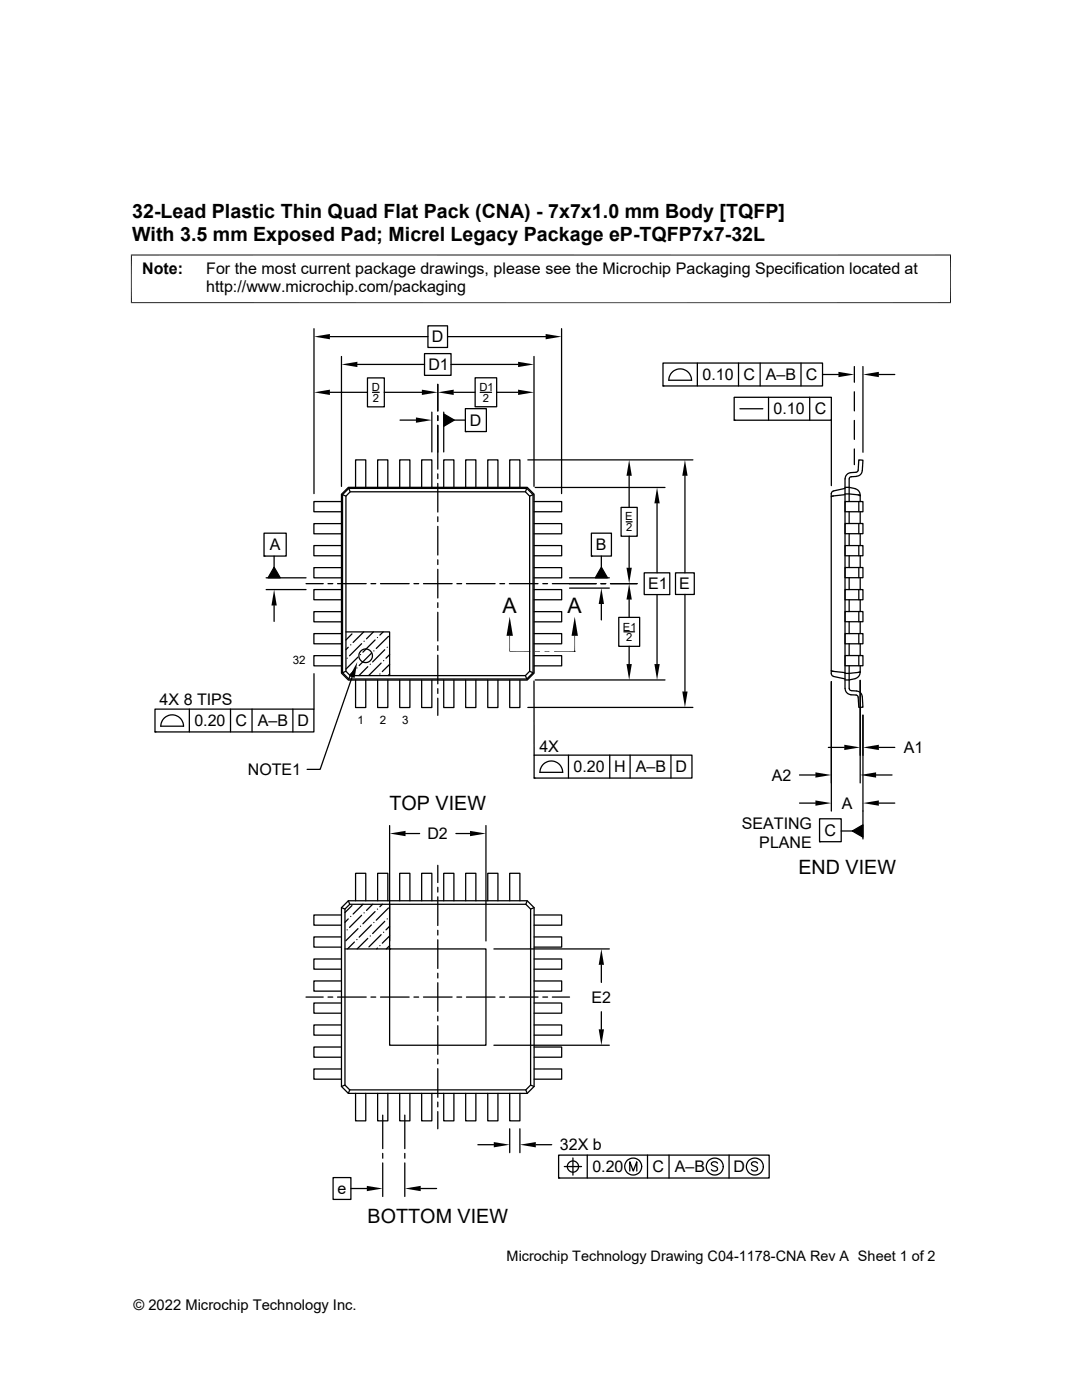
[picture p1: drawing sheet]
<svg xmlns="http://www.w3.org/2000/svg" width="216mm" height="279mm" viewBox="0 0 216 279" stroke-linecap="round" stroke-linejoin="round" font-family="sans-serif">
<g fill="none" stroke="#000" stroke-width=".25">
<path d="M62.7 65.6v32.9M65.8 67.2h19.6M65.8 78.3h7.5M68.1 71.1v26M71.3 72.7h13.4M73.3 75.4h3.4v5.8h-3.4zM74.3 78.3h1.4M76.7 78.3h7.5M84.7 70.6h5.3v4.3h-5.3zM85.4 65h3.9v4.3h-3.9zM87.4 76.7v5.3M89.3 67.2h19.6"/>
<path d="M90 72.7h13.4M90.5 78.3h4.3M94.8 75.4h4.3v5.8h-4.3zM95.8 78.3h2.3M99.1 78.3h4.3M106.6 71.1v26M112.1 65.6v32.9M132.3 72.5h31.8v4.5h-31.8zM132.3 77h.1M138 75.9a2.26 2.26 0 0 0-2.3-2.3 2.26 2.26 0 0 0-2.2 2.3h4.5M139.1 72.5v4.5M146.5 79.3h19.4v4.6h-19.4z"/>
<path d="M147.4 72.5v4.5M151.7 72.5v4.5M153.4 79.3v4.6M159.8 72.5v4.5M161.6 79.3v4.6M164.1 74.7h3.2M170.5 73.2v3.1M170.5 78.2v3.8M172.2 73.2v17.1M175.4 74.7h3.1M68.3 98.7l.7 .3M69.5 97.3h35.7l1.4 1.3v35.7l-1.4 1.4h-35.7l-1.4-1.4v-35.7z"/>
<path d="M69.6 97.5l.3 .6M69.6 97.5h35.5l1.3 1.2v35.6l-1.3 1.2h-35.5l-1.3-1.2v-35.6zM69.9 98.1h34.9l.9 .9v35l-.9 .8h-34.9l-.9-.8v-35zM71 97.3v-5.5h2v5.5M75.4 97.3v-5.5h2v5.5M79.8 97.3v-5.5h2v5.5M79.8 83.8h3.2M84.1 97.3v-5.5h2.1v5.5M86.2 82.3v7.9M87.4 94.6v.9M87.4 96.5v5.7M87.4 83v.9"/>
<path d="M87.4 84.9v8.7M88.5 97.3v-5.5h2.1v5.5M88.5 82.6l2.2 1.2-2.2 1.3zM88.5 82.3v7.9M90.7 83.8h2.2M92.9 81.6h4.1v4.5h-4.1zM92.9 86.1h.1M92.9 97.3v-5.5h2.1v5.5M97.3 97.3v-5.5h2.1v5.5M101.7 97.3v-5.5h2v5.5M105.1 97.5l-.3 .6M105.3 91.8h33"/>
<path d="M106.4 98.7l-.7 .3M106.8 97.3h25.9M125.5 95v6.3M136.7 95v19.3M146.5 83.9h.1M147.6 81.6h4.6M165.9 83.9v13M166.2 99l-.3 .2M166.3 98l-.3 .2-.1 .3v36l.1 .3 .3 .2M168.6 98.6l2.6 .2 .4 .1M168.6 98.7l-2.4 .3M168.6 95.6v41.8"/>
<path d="M168.6 97.3h.8l1.2 .2M168.6 97.5l-2.3 .5M170.5 83.9v3.8M170.5 89.6v3.1M170.6 97.5a1.26 1.26 0 0 1 1 1.3M170.9 95.1l-1.1 .1-.3 .2-.1 4.7M170.9 95.1a1.24 1.24 0 0 0 1.2-1.2l.1-2.1h-.8l-.2 2.2-.3 .2-1.1 .1a1.27 1.27 0 0 0-1.2 1.3M171.6 98.9v.1M171.6 98.8v1.3M52.7 106.4h4.4v4.6h-4.4zM52.7 111h.1M53.1 115.3h8"/>
<path d="M53.1 117.7h8M54.7 111v2.2M54.7 113.2l1.2 2.1h-2.4zM61.1 116.5h3.4M65.4 116.5h1M67.4 116.5h5.7M68.1 100.1h-5.5v2h5.5M68.1 104.5h-5.5v2h5.5M68.1 108.9h-5.5v2h5.5M68.1 113.3h-5.5v2h5.5M68.1 117.7h-5.5v2h5.5M74 116.5h1"/>
<path d="M75.9 116.5h5.7M82.6 116.5h.9M84.5 116.5h5.7M87.4 103.1v1M87.4 105.1v5.7M87.4 111.7v1M87.4 113.6v5.7M91.2 116.5h.9M93.1 116.5h5.7M99.7 116.5h1M101.6 116.5h5.8M106.6 117.7h5.5v2h-5.5"/>
<path d="M106.6 113.3h5.5v2h-5.5M106.6 108.9h5.5v2h-5.5M106.6 104.5h5.5v2h-5.5M106.6 100.1h5.5v2h-5.5M108.3 116.5h1M110.2 116.5h8.8M113.6 117.4h8M113.6 115.3h8M118 106.4h4v4.6h-4zM118 111h.1M119.9 116.5h1M120 113.2l1.2 2.1h-2.4z"/>
<path d="M120 111v2.2M121.8 116.5h5.3M123.9 101.3h3.2v5.7h-3.2zM124.9 104.1h1.2M125.5 107v6.3M125.5 119.7v3.5M128.5 114.3h5.1v4.4h-5.1zM131.1 100.5v13.8M131.1 118.7v13.8M134.8 114.3h3.7v4.3h-3.7zM136.7 118.6v19.4M168.6 117.7h3.6v2h-3.6z"/>
<path d="M168.6 113.3h3.6v2h-3.6zM168.6 108.9h3.6v2h-3.6zM168.6 104.5h3.6v2h-3.6zM168.6 100.1h3.6v2h-3.6zM169.4 102.1v2.4M169.4 106.5v2.4M169.4 110.9v2.4M169.4 115.3v2.4M169.4 119.7v2.3M171.4 100.1v2M171.4 104.5v2M171.4 108.9v2"/>
<path d="M171.4 113.3v2M171.4 117.7v2M171.6 102.1v2.4M171.6 106.5v2.4M171.6 110.9v2.4M171.6 115.3v2.4M171.6 119.7v2.3M54.7 120.8v3.2M62.7 134.5v7M68.1 122.1h-5.5v2h5.5M68.1 126.4h-5.5v2.1h5.5M68.1 130.9h-5.5v2h5.5"/>
<path d="M69 134l-.7 .3M69 126.1h8.7v8.7M69.3 131.4h.1M69.5 129.2l-.5 .4M69.9 134.8l-.3 .7M70 128.7h.1M70.2 126.5l-1.2 1.2M70.3 135.1l-6.4 18.4h-2.6M70.7 133.8l-.9 .9M71 135.7v5.5h2v-5.5M71.2 133.3h.1M71.4 131.1l-2.4 2.4"/>
<path d="M71.9 130.6h.1M72.2 128.5l-2.5 2.4M72.6 126.1l-2.1 2.1M72.6 128h.1M73.4 133.1l-1.8 1.7M73.9 132.6h.1M74.1 130.4l-2.4 2.4M74.5 126.1l-1.4 1.4M74.6 129.9h.1M74.8 127.7l-2.4 2.5M75.3 127.2h.1M75.4 135.7v5.5h2v-5.5"/>
<path d="M75.8 134.5h.1M76.1 132.3l-2.5 2.5M76.5 126.1l-.7 .6M76.5 131.8h.1M76.8 129.7l-2.4 2.4M77.3 129.2h.1M77.5 127l-2.4 2.4M77.7 130.6l-.7 .8M77.7 132.6l-1.4 1.4M77.7 134.5l-.3 .3M79.8 135.7v5.5h2v-5.5M84.1 135.7v5.5h2.1v-5.5"/>
<path d="M87.4 120.3v.9M87.4 122.2v5.7M87.4 128.9v.9M87.4 130.8v5.7M87.4 137.4v1M87.4 139.3v3.5M88.5 135.7v5.5h2.1v-5.5M92.9 135.7v5.5h2.1v-5.5M97.3 135.7v5.5h2.1v-5.5M101.7 135.7v5.5h2v-5.5M104.8 134.8l.3 .7M105.7 134l.7 .3"/>
<path d="M106.6 135.9v14.8M106.6 130.9h5.5v2h-5.5M106.6 126.4h5.5v2.1h-5.5M106.6 122.1h5.5v2h-5.5M106.8 135.7h25.9M114.7 130h.1M120 120.5v3.2M123.5 123.2h4.1v5.8h-4.1zM124.5 126.1h2.1M125.5 129v3.5M165.9 133.8l.3 .2M165.9 136v25.9"/>
<path d="M166.2 134l2.4 .2M166.3 135l2.3 .5M168.6 130.8h3.6v2.1h-3.6zM168.6 126.4h3.6v2.1h-3.6zM168.6 122h3.6v2.1h-3.6zM168.6 137.4a1.27 1.27 0 0 0 1.2 1.2M169.4 132.9l.1 4.7 .3 .2 1.1 .1M169.4 124.1v2.3M169.4 128.5v2.3M170.6 135.4l-1.2 .3h-.8M170.9 137.9a1.23 1.23 0 0 1 1.2 1.2l.1 2-.8 .1-.2-2.3-.3-.2h-1.1M171.4 122v2.1"/>
<path d="M171.4 126.4v2.1M171.4 130.8v2.1M171.6 134.2a1.26 1.26 0 0 1-1 1.2M171.6 134l-.2 .2-2.8 .2M171.6 124.1v2.3M171.6 128.5v2.3M171.6 132.9v1.3M171.6 135.8v20.5M30.9 141.5h31.7v4.6h-31.7zM30.9 146.1h.1M32.9 143.2a2.27 2.27 0 0 1 2.4-.3 2.27 2.27 0 0 1 1.3 2h-4.5l.2-.9zM37.8 141.5v4.6"/>
<path d="M46 141.5v4.6M50.3 141.5v4.6M58.4 141.5v4.6M105.3 141.2h33M106.6 150.7h31.5v4.6h-31.5zM106.6 155.3h.1M107.7 154.1h4.6a2.26 2.26 0 0 0-2.3-2.2 2.26 2.26 0 0 0-2.3 2.2M113.4 150.7v4.6M121.7 150.7v4.6M125.7 150.7v4.6M133.9 150.7v4.6M159.5 154.7h3.2"/>
<path d="M165.3 149.2h3.2M172.2 142.7v24.7M174.8 154.7h3.2M175.4 149.2h3.1M69.5 179.8h35.7l1.4 1.3v35.7l-1.4 1.4h-35.7l-1.4-1.4v-35.7zM69.5 179.8l.3 .7M71 179.8v-5.5h2v5.5M75.4 179.8v-5.5h2v5.5M77.7 164.8v23M79.8 179.8v-5.5h2v5.5M80.9 166.3h2.8M84.1 179.8v-5.5h2.1v5.5"/>
<path d="M87.4 172.7v3.4M87.4 177.1v.9M87.4 179v5.7M88.5 179.8v-5.5h2.1v5.5M91 166.3h2.8M92.9 179.8v-5.5h2.1v5.5M97 164.8v23M97.3 179.8v-5.5h2.1v5.5M101.7 179.8v-5.5h2v5.5M105.2 179.8l-.3 .7M159.5 160.3h3.2M163.5 163.4h4.4v4.6h-4.4z"/>
<path d="M163.5 168h.1M167.9 165.8h2.2M170.1 165.8l2.1-1.2v2.5zM175.4 160.3h3.1M61.1 199h3.4M65.4 199h1M67.4 199h5.7M68.1 182.6h-5.5v2h5.5M68.1 187h-5.5v2h5.5M68.1 191.4h-5.5v2h5.5M68.1 195.8h-5.5v2h5.5M68.1 181.1l.7 .3"/>
<path d="M68.8 181.4l1-.9h35.1l1 .9v35.2l-1 .9h-35.1l-1-.9zM69.3 185.6h.1M69.5 183.4l-.7 .7M70 182.9h.1M70.2 180.7l-1.4 1.4M70.7 188l-1.4 1.4M71.2 187.5h.1M71.4 185.3l-2.4 2.4M71.9 184.8h.1M72.2 182.7l-2.5 2.4M72.4 180.5l-1.9 1.9M72.6 182.2h.1"/>
<path d="M73.4 187.3l-2.1 2.1M73.9 186.8h.1M74 199h1M74.1 184.6l-2.4 2.4M74.4 180.5l-1.3 1.2M74.6 184.1h.1M74.8 181.9l-2.4 2.5M75.3 181.4h.1M75.3 189.2l-.1 .2M75.8 188.7h.1M75.9 199h5.7M76.1 186.5l-2.5 2.5"/>
<path d="M76.3 180.5l-.5 .5M76.5 186.1h.1M76.8 183.9l-2.4 2.4M77.3 183.4h.1M77.5 181.2l-2.4 2.4M77.7 184.8l-.7 .8M77.7 188.7l-.6 .7M77.7 180.5v8.9h-8.9M77.7 186.8l-1.4 1.4M77.7 189.4h19.3v19.2h-19.3zM77.7 189.4h.1M82.6 199h.9"/>
<path d="M84.5 199h5.7M87.4 185.7v.9M87.4 187.6v5.7M87.4 194.2v1M87.4 196.1v5.7M91.2 199h.9M93.1 199h5.7M98.6 189.4h23M99.7 199h1M101.6 199h5.8M106.6 195.8h5.5v2h-5.5M106.6 191.4h5.5v2h-5.5"/>
<path d="M106.6 187h5.5v2h-5.5M106.6 182.6h5.5v2h-5.5M106.6 181.1l-.7 .3M108.3 199h1M110.2 199h3.4M120 192.6v3.5M68.1 200.2h-5.5v2h5.5M68.1 204.6h-5.5v2h5.5M68.1 209h-5.5v2h5.5M68.1 213.3h-5.5v2.1h5.5M68.8 216.6l-.7 .2M69.8 217.5l-.3 .7"/>
<path d="M71 218.2v5.5h2v-5.5M75.4 218.2v5.5h2v-5.5M79.8 218.2v5.5h2v-5.5M84.1 218.2v5.5h2.1v-5.5M87.4 202.8v1M87.4 204.7v5.7M87.4 211.4v.9M87.4 213.3v5.7M87.4 219.9v1M88.5 218.2v5.5h2.1v-5.5M92.9 218.2v5.5h2.1v-5.5M97.3 218.2v5.5h2.1v-5.5"/>
<path d="M98.6 208.6h23M101.7 218.2v5.5h2v-5.5M104.9 217.5l.3 .7M105.9 216.6l.7 .2M106.6 213.3h5.5v2.1h-5.5M106.6 209h5.5v2h-5.5M106.6 204.6h5.5v2h-5.5M106.6 200.2h5.5v2h-5.5M120 201.9v3.5M66.5 235h3.5v4.4h-3.5zM70 237.2h3.2M76.4 222.5v6.7"/>
<path d="M76.4 230.2v.9M76.4 232.1v6.7M80.8 222.5v6.7M80.8 230.2v.9M80.8 232.1v6.7M83.9 237.2h3.2M87.4 221.8v3.5M95.4 228.5h3.1M101.7 225.3v4.7M103.7 225.3v4.7M106.9 228.5h3.2M111.5 230.5h42v4.6h-42z"/>
<path d="M111.5 235.1h.1M112.6 232.8h3.4M114.3 231.1v3.4M117.2 230.5v4.6M125.7 233.7v-1.8l.7 1.8 .7-1.8v1.8M129.2 230.5v4.6M133.5 230.5v4.6M143.2 232.1a.69 .69 0 0 0-.7-.3 .69 .69 0 0 0-.6 .5l.2 .3 .7 .2a.44 .44 0 0 1 .4 .4 .44 .44 0 0 1-.2 .4 .84 .84 0 0 1-1.1-.2M145.5 230.5v4.6M151.2 232.1a.67 .67 0 0 0-.7-.3 .67 .67 0 0 0-.6 .5l.2 .3 .9 .3a.43 .43 0 0 1 0 .7 .81 .81 0 0 1-1.1-.2"/>
<circle cx="73" cy="130.9" r="1.36"/>
<circle cx="114.3" cy="232.8" r="1.12"/>
<circle cx="126.3" cy="232.8" r="1.69"/>
<circle cx="142.6" cy="232.8" r="1.69"/>
<circle cx="150.6" cy="232.8" r="1.69"/>
</g>
<g fill="#000">
<path d="M62.7 67.2l3.1-.5v1zM62.7 78.3l3.1-.5v1zM68.1 72.7l3.2-.5v1.1zM84.2 77.8l3.2 .5-3.2 .5zM87.4 78.3l3.1-.5v1zM103.4 72.2l3.2 .5-3.2 .6zM103.4 77.8l3.2 .5-3.2 .5zM108.9 66.7l3.2 .5-3.2 .5zM167.3 74.2l3.2 .5-3.2 .6zM172.2 74.7l3.2-.5v1.1zM83 83.3l3.2 .5-3.2 .6zM88.5 82.6l2.2 1.2-2.2 1.3z"/>
<path d="M125.5 91.8l.6 3.2h-1.1zM136.7 91.8l.5 3.2h-1.1zM54.7 113.2l1.2 2.1h-2.4zM120 113.2l1.2 2.1h-2.4zM125 113.3h1.1l-.6 3.2zM125.5 116.5l.6 3.2h-1.1zM131.1 97.3l.5 3.2h-1zM54.7 117.7l.5 3.1h-1zM71.3 132.1l-.5 3.2-1-.3zM101.7 123.1l.6 3.8h-1.2zM106.8 129.9h.9l-.9 .1zM106.8 130l.9-.1v.1z"/>
<path d="M108.7 129.9h.9l-.9 .1zM108.7 130l.9-.1v.1zM114.7 123.1l.6 3.8h-1.3zM120 117.4l.5 3.1h-1zM125 132.5h1.1l-.6 3.2zM130.6 132.5h1l-.5 3.2zM136.1 138h1.1l-.5 3.2zM162.7 154.1l3.2 .6-3.2 .5zM162.7 159.7l3.2 .6-3.2 .5zM168.5 148.6l3.1 .6-3.1 .5zM171.6 154.7l3.2-.6v1.1zM172.2 149.2l3.2-.6v1.1z"/>
<path d="M172.2 160.3l3.2-.6v1.1zM77.7 166.3l3.2-.5v1.1zM93.8 165.8l3.2 .5-3.2 .6zM170.1 165.8l2.1-1.2v2.5zM120 189.4l.5 3.2h-1zM119.5 205.4h1l-.5 3.2zM73.2 236.7l3.2 .5-3.2 .5zM80.8 237.2l3.1-.5v1zM98.5 227.9l3.2 .6-3.2 .5zM103.7 228.5l3.2-.6v1.1z"/>
</g>
<path d="M26.1 50.9h163.7M26.2 50.8v9.7M189.7 50.8v9.7M26.1 60.4h163.7M101.7 126.9v3.1h4.1M110.6 130h4.1M114.7 126.9v3.1" fill="none" stroke="#000" stroke-width=".2"/>
<g font-size="4.3">
<text x="100.3" y="122.3">A</text>
<text x="113.3" y="122.3">A</text>
</g>
<g font-size="3.9">
<text x="26.4" y="43.5">32-Lead Plastic Thin Quad Flat Pack (CNA) - 7x7x1.0 mm Body [TQFP]</text>
<text x="26.4" y="48.1">With 3.5 mm Exposed Pad; Micrel Legacy Package eP-TQFP7x7-32L</text>
<text x="77.7" y="161.6">TOP VIEW</text>
<text x="159.3" y="174.4">END VIEW</text>
<text x="73.3" y="244.2">BOTTOM VIEW</text>
</g>
<g font-size="3.2">
<text x="28.4" y="54.7">Note:</text>
<text x="41.1" y="58.3">http://www.microchip.com/packaging</text>
<text x="41.1" y="54.7">For the most current package drawings, please see the Microchip Packaging Specification located at</text>
<text x="86.1" y="68.3">D</text>
<text x="85.5" y="73.9">D1</text>
<text x="140.2" y="75.9">0.10</text>
<text x="148.4" y="75.9">C</text>
<text x="152.8" y="75.9">A–B</text>
<text x="160.8" y="75.9">C</text>
<text x="154.4" y="82.7">0.10</text>
<text x="162.6" y="82.7">C</text>
<text x="93.8" y="85">D</text>
<text x="53.8" y="109.8">A</text>
<text x="118.9" y="109.8">B</text>
<text x="129.3" y="117.6">E1</text>
<text x="135.6" y="117.6">E</text>
<text x="31.9" y="140.7">4X 8 TIPS</text>
<text x="38.8" y="144.9">0.20</text>
<text x="47" y="144.9">C</text>
<text x="51.4" y="144.9">A–B</text>
<text x="59.4" y="144.9">D</text>
<text x="49.4" y="154.7">NOTE1</text>
<text x="107.6" y="150.2">4X</text>
<text x="114.4" y="154.1">0.20</text>
<text x="122.6" y="154.1">H</text>
<text x="126.9" y="154.1">A–B</text>
<text x="134.8" y="154.1">D</text>
<text x="154" y="155.8">A2</text>
<text x="180.3" y="150.3">A1</text>
<text x="168" y="161.4">A</text>
<text x="85.3" y="167.5">D2</text>
<text x="148" y="165.5">SEATING</text>
<text x="164.5" y="166.8">C</text>
<text x="151.5" y="169.3">PLANE</text>
<text x="118" y="200.1">E2</text>
<text x="111.7" y="229.6">32X b</text>
<text x="118.2" y="234">0.20</text>
<text x="130.2" y="234">C</text>
<text x="134.6" y="234">A–B</text>
<text x="146.4" y="234">D</text>
<text x="67.4" y="238.3">e</text>
</g>
<g font-size="2.9">
<text x="101.1" y="251.7">Microchip Technology Drawing C04-1178-CNA Rev A Sheet 1 of 2</text>
<text x="26.6" y="261.3">© 2022 Microchip Technology Inc.</text>
</g>
<g font-size="2.3">
<text x="58.4" y="132.6">32</text>
<text x="71.3" y="144.5">1</text>
<text x="75.8" y="144.5">2</text>
<text x="80.2" y="144.5">3</text>
</g>
<g font-size="2.2">
<text x="74.2" y="78">D</text>
<text x="74.4" y="80.2">2</text>
<text x="95.7" y="78">D1</text>
<text x="96.4" y="80.2">2</text>
<text x="124.8" y="103.9">E</text>
<text x="124.9" y="106">2</text>
<text x="124.3" y="125.8">E1</text>
<text x="124.9" y="128">2</text>
</g>
</svg>
